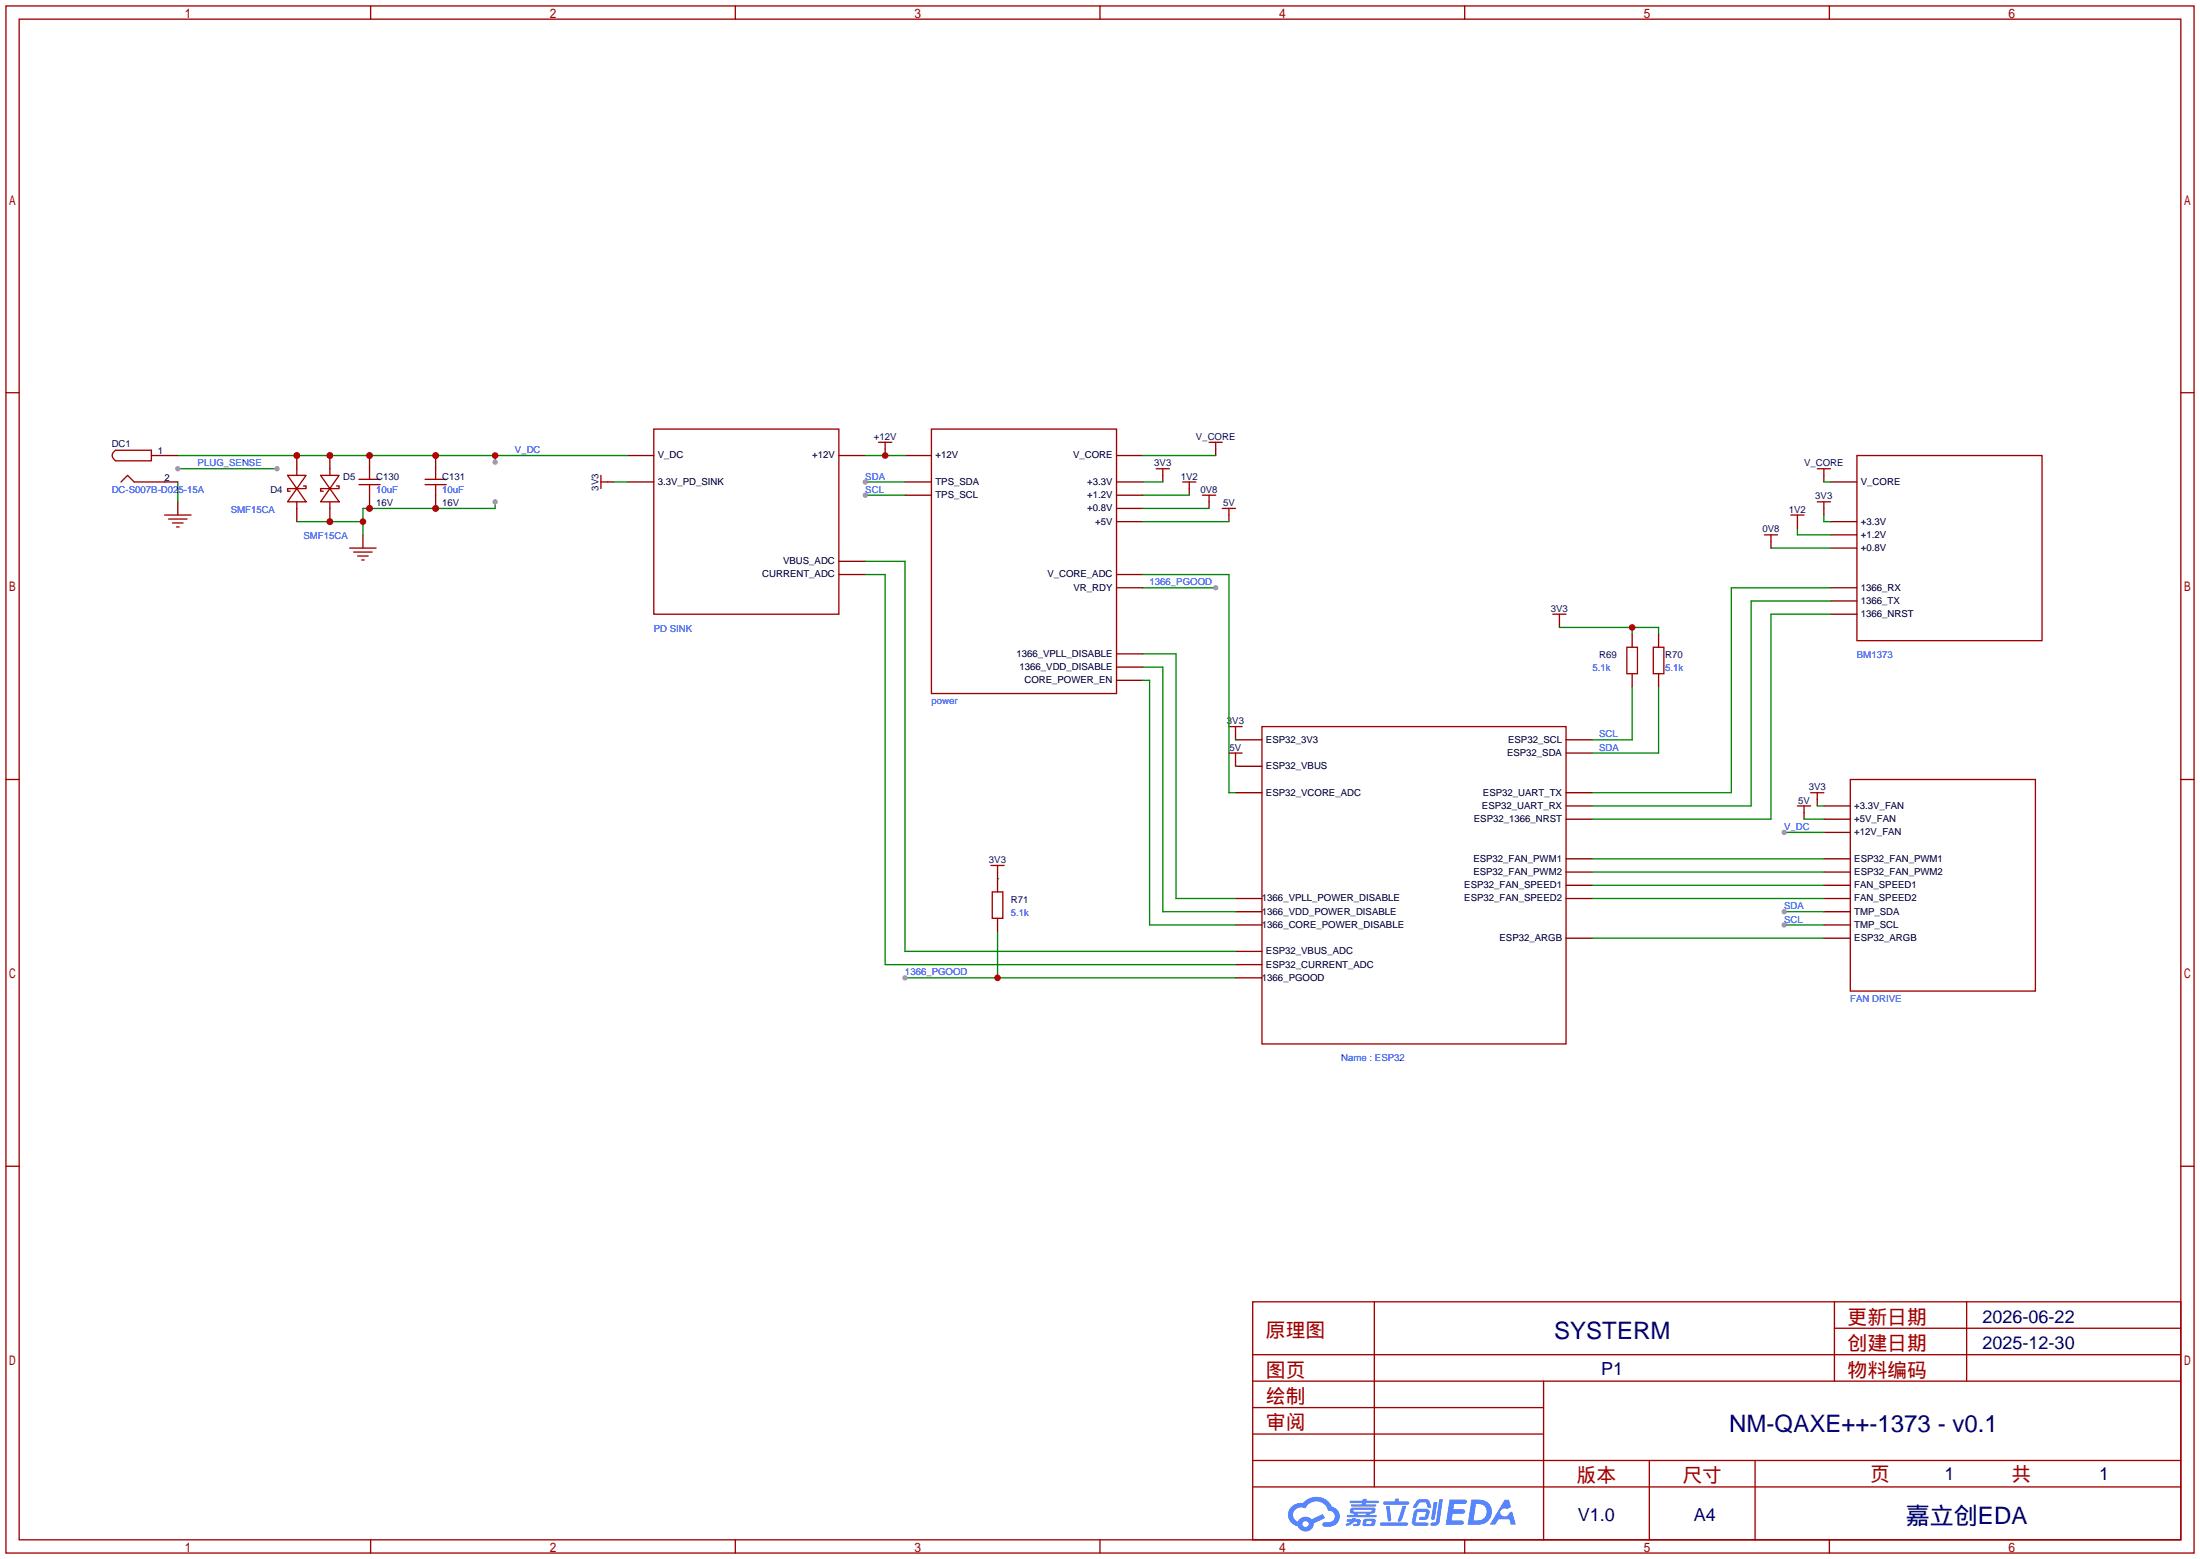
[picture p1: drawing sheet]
<svg xmlns="http://www.w3.org/2000/svg" width="423mm" height="299mm" viewBox="0 0 423 299" stroke-linecap="round" stroke-linejoin="round" font-family="sans-serif">
<g fill="none" stroke="#a10000" stroke-width=".25">
<path d="M1.1 1.1h420.4v297.2h-420.4zM3.7 3.7h415.3v292.1h-415.3zM71.2 1.1v2.6M141.3 1.1v2.6M211.3 1.1v2.6M281.4 1.1v2.6M351.5 1.1v2.6M1.1 75.4h2.6M419 75.4h2.5M1.1 149.7h2.6M419 149.7h2.5M1.1 224h2.6"/>
<path d="M419 224h2.5M240.7 250.1h178.3v45.7h-178.3zM264 250.1v35.5M352.4 250.1v15.2M352.4 255.1h66.6M377.8 250.1v15.2M240.7 270.4h55.8M240.7 265.3h178.3M240.7 275.5h55.8M240.7 260.2h178.3M296.5 265.3v30.5M71.2 295.8v2.5"/>
<path d="M141.3 295.8v2.5M211.3 295.8v2.5M240.7 285.6h178.3M240.7 280.5h178.3M281.4 295.8v2.5M316.9 280.5v15.3M337.2 280.5v15.3M351.5 295.8v2.5"/>
</g>
<g fill="#5487ff">
<path d="M278.5 288h2.1a.97 .97 0 0 1 1.3 .5 .53 .53 0 0 1-.7 .4h-1.8l-.2 1h1.9a.43 .43 0 0 1 .4 .5 .43 .43 0 0 1-.5 .4h-1.9l-.2 1.3h1.7a.45 .45 0 0 1 .6 .1 .45 .45 0 0 1-.2 .6l-3.3 .1z"/>
<path d="M289.1 288.1h.8l.4 1.4-.7 .4a.82 .82 0 0 0-1.2 .1 .82 .82 0 0 0 .1 1.1 .82 .82 0 0 0 1.1 0l.3-.5 .6-.3 .7 2.6h-1l-.2-1.1h-2.1l-.6 1.1h-1.1z"/>
<path d="M275.4 288.5h.8l-.5 3.2a.36 .36 0 0 1-.4 .3 .36 .36 0 0 1-.4-.3z"/>
<path d="M276.5 288h.7l-.6 4.3a1.13 1.13 0 0 1-1.8 .6l.2-.4 .7-.1 .2-.2z"/>
<path d="M272.2 288.3l.6-.3h1a.77 .77 0 0 1 .9 .5l.3 .9-.2 .2h-.5l-.3-.9-.2-.1h-1l-.7 1h-.6l-.1-.2z"/>
<path d="M271.8 290.2l.5-.4h1.7a.66 .66 0 0 1 .6 1l-.1 .4a.81 .81 0 0 1-.9 .8h-.7a.32 .32 0 0 1-.3-.4 .32 .32 0 0 1 .4-.3h.7l.2-.8h-1.6l-.3 1.9 2.1 .1a.32 .32 0 0 1 .3 .3 .32 .32 0 0 1-.3 .3h-2.3l-.5-.3-.1-.5z"/>
<path d="M265.2 292.4h5a.33 .33 0 0 1 .3 .4 .33 .33 0 0 1-.3 .3h-4.9l-.2-.2z"/>
<path d="M269.5 289.3h.7l-.6 2a1.04 1.04 0 0 1-.7 1l-.4-.3z"/>
<path d="M266.3 289.3h.7l.3 2.6a.34 .34 0 0 1-.3 .3 .34 .34 0 0 1-.4-.2z"/>
<path d="M265.8 288.4h2.2l.2-.6h.6l-.1 .6h1.8a.32 .32 0 0 1 .3 .3 .32 .32 0 0 1-.4 .3h-4.5l-.2-.1z"/>
<path d="M258.8 291.8h.9l.1-.2h.7l-.1 .2 .9 .1a.82 .82 0 0 1-.6 1.3h-.8v-.5l.8-.1v-.3h-.5l-.5 .4-1 .5-.2-.5 1-.4h-.8z"/>
<path d="M259.3 288.3h2.5v-.4h.8l-.1 .4h2.2l.2 .2-.2 .2h-2.3v.3h1.8l.2 .2-.2 .2h-4.5l-.2-.2 .1-.2h2l.1-.3h-2.3l-.1-.1z"/>
<path d="M282.7 288l-.8 4.9h1.7a2.47 2.47 0 0 0 2.9-1.7 2.47 2.47 0 0 0-1.4-3zM283.6 288.9a1.61 1.61 0 0 1 2 1.4 1.61 1.61 0 0 1-1.8 1.8h-.7z"/>
<path d="M259.5 289.8a.55 .55 0 0 0-.2 .7 .55 .55 0 0 0 .7 .2l.1 .3h-1.3v.4h5.5l.2-.1-.2-.3h-1.2l.2-.3a.7 .7 0 0 0 .8-.2 .7 .7 0 0 0 0-.9h-4.2zM260.1 290h3.3l.2 .1-.2 .3h-3.3l-.1-.2zM260.8 290.7h1.7l-.2 .3h-1.4z"/>
<path d="M262 291.9a1.05 1.05 0 0 0-.1 1.2 2.91 2.91 0 0 0 2.2-.1 .98 .98 0 0 0 0-1.2l-1.6-.1zM262.6 292.2h.8h.1v.3l-.2 .2h-.8z"/>
<path d="M248.2 289.4a2.23 2.23 0 0 0-.7 2.3 2.23 2.23 0 0 0 1.8 1.5 1.58 1.58 0 0 0 1.8 1 1.58 1.58 0 0 0 1.3-1.6l2.2-1-.5-.8-2.1 1a1.65 1.65 0 0 0-2.7 .5 1.45 1.45 0 0 1-.7-2 1.45 1.45 0 0 1 2-.6l.2 .1a2.3 2.3 0 0 1 2.3-1.4 2.3 2.3 0 0 1 2.1 1.8 1.12 1.12 0 0 1 1.2 1 1.12 1.12 0 0 1-1.1 1.2h-.7a.45 .45 0 0 0-.6 .4 .45 .45 0 0 0 .5 .5 2.21 2.21 0 0 0 2.2-.6 2.21 2.21 0 0 0 .5-2.2 2.13 2.13 0 0 0-1.3-1.1 3.3 3.3 0 0 0-5.6-.7l-1.1 .1zM250.3 292.8a.57 .57 0 0 1 1.1 0 .57 .57 0 0 1-1.1 0z"/>
</g>
<g fill="none" stroke="#a10000" stroke-width=".25">
<path d="M31.6 98.9h5.1M32.4 99.7h3.5M115.4 91.3v2.6M115.4 92.6h1.3M125.6 82.4h35.6v35.6h-35.6zM178.9 82.4h35.6v50.8h-35.6zM222.1 90h2.6M223.4 90v1.3M227.2 92.6h2.5M228.5 92.6v1.3M231 95.1h2.6M232.3 85h2.5"/>
<path d="M232.3 95.1v1.3M233.6 85v1.2M234.8 97.7h2.6M236.1 97.7v1.2M344 98.9h2.6M345.3 98.9v1.3M349.1 90h2.6M349.1 96.4h2.6M350.4 90v1.3M350.4 96.4v1.3M356.7 87.5h35.6v35.6h-35.6zM33.1 100.5h2.1"/>
<path d="M33.9 101.2h.5M298.3 118h2.6M299.6 118v1.3M339 102.7h2.5M340.2 102.7v1.3M242.4 139.6h58.5v60.9h-58.5zM347.9 152.3h2.5M349.1 152.3v1.2M355.5 149.7h35.5v40.7h-35.5z"/>
</g>
<g fill="none" stroke="#870000" stroke-width=".25">
<path d="M34.2 96.4v2.5M116.7 92.6h1.3M120.5 87.5h5.1M120.5 92.6h5.1M161.2 87.5h5M173.9 87.5h5M173.9 92.6h5M173.9 95.1h5M214.5 87.5h5.1M214.5 92.6h5.1M214.5 97.7h5.1M214.5 95.1h5.1"/>
<path d="M223.4 91.3v1.3M228.5 93.9v1.2M232.3 96.4v1.3M233.6 86.2v1.3M236.1 98.9v1.3M350.4 91.3v1.3M350.4 97.7v1.2M351.7 92.6h5M161.2 110.4h5M161.2 107.8h5M214.5 100.2h5.1M214.5 110.4h5.1"/>
<path d="M214.5 112.9h5.1M299.6 119.3v1.2M340.2 104v1.3M345.3 100.2v1.3M351.7 100.2h5M351.7 112.9h5M351.7 115.4h5M351.7 118h5M351.7 105.3h5M351.7 102.7h5M214.5 125.6h5.1M214.5 128.1h5.1"/>
<path d="M214.5 130.7h5.1M237.4 142.1h5M237.4 152.3h5M237.4 147.2h5M300.9 142.1h5M300.9 144.7h5M300.9 154.8h5M300.9 152.3h5M300.9 157.4h5M349.1 153.5v1.3M350.4 154.8h5.1M350.4 157.4h5.1"/>
<path d="M350.4 159.9h5.1M237.4 177.7h5M237.4 172.6h5M237.4 175.1h5M300.9 172.6h5M300.9 170.1h5M300.9 165h5M300.9 167.5h5M350.4 177.7h5.1M350.4 172.6h5.1M350.4 175.1h5.1M350.4 170.1h5.1"/>
<path d="M350.4 165h5.1M350.4 167.5h5.1M237.4 187.8h5M237.4 182.8h5M237.4 185.3h5M300.9 180.2h5M350.4 180.2h5.1"/>
</g>
<g fill="none" stroke="#008700" stroke-width=".25">
<path d="M34.2 92.6v3.8M118 92.6h2.5M166.2 87.5h7.7M219.6 87.5h14M219.6 92.6h3.8M219.6 95.1h8.9M219.6 97.7h12.7M350.4 92.6h1.3M350.4 98.9v1.3h1.3M219.6 100.2h16.5M340.2 105.3h11.5M345.3 101.5v1.2h6.4"/>
<path d="M299.6 120.5h19v1.3M313.6 132v10.1h-7.7M313.6 120.5v1.3M318.6 132v12.7h-12.7M349.1 154.8h1.3"/>
</g>
<circle cx="313.6" cy="120.5" r=".63" fill="#c00"/>
<path d="M34.2 87.5h86.3M95.1 87.5v1.3" fill="none" stroke="#008700" stroke-width=".25"/>
<g fill="#c00">
<circle cx="95.1" cy="87.5" r=".63"/>
<circle cx="83.7" cy="87.5" r=".63"/>
<circle cx="71" cy="87.5" r=".63"/>
<circle cx="63.4" cy="87.5" r=".63"/>
<circle cx="57" cy="87.5" r=".63"/>
</g>
<circle cx="95.1" cy="88.8" r=".51" fill="#999"/>
<path d="M95.1 96.4v1.3h-25.4v5M57 100.2h12.7" fill="none" stroke="#008700" stroke-width=".25"/>
<g fill="#c00">
<circle cx="83.7" cy="97.7" r=".63"/>
<circle cx="71" cy="97.7" r=".63"/>
<circle cx="69.7" cy="100.2" r=".63"/>
<circle cx="63.4" cy="100.2" r=".63"/>
</g>
<circle cx="95.1" cy="96.4" r=".51" fill="#999"/>
<path d="M69.7 102.7v2.6M237.4 140.8v1.3M346.6 156.1v1.3" fill="none" stroke="#870000" stroke-width=".25"/>
<path d="M67.2 105.3h5.1M67.9 106h3.6M68.7 106.8h2M69.5 107.6h.5M236.1 139.6h2.5M237.4 139.6v1.2M345.3 154.8h2.6M346.6 154.8v1.3" fill="none" stroke="#a10000" stroke-width=".25"/>
<path d="M351.7 118h-11.5v39.4h-34.3M351.7 112.9h-19.1v39.4h-26.7M351.7 115.4h-15.3v39.4h-30.5M237.4 142.1h.1M346.6 157.4h3.8M191.6 178.9v8.9M173.9 187.8h63.5" fill="none" stroke="#008700" stroke-width=".25"/>
<circle cx="191.6" cy="187.8" r=".63" fill="#c00"/>
<circle cx="173.9" cy="187.8" r=".51" fill="#999"/>
<path d="M166.2 110.4h3.9v74.9h67.3M166.2 107.8h7.7v75h63.5M219.6 110.4h16.5v41.9h1.3M219.6 125.6h6.3v47h11.5M219.6 128.1h3.8v47h14M219.6 130.7h1.3v47h16.5M342.8 177.7h7.6" fill="none" stroke="#008700" stroke-width=".25"/>
<circle cx="342.8" cy="177.7" r=".51" fill="#999"/>
<path d="M342.8 175.1h7.6" fill="none" stroke="#008700" stroke-width=".25"/>
<circle cx="342.8" cy="175.1" r=".51" fill="#999"/>
<path d="M305.9 167.5h44.5M305.9 165h44.5" fill="none" stroke="#008700" stroke-width=".25"/>
<path d="M81.7 93.1h4" fill="none" stroke="#a10000" stroke-width=".25"/>
<path d="M83.7 95.1v2.6" fill="none" stroke="#870000" stroke-width=".25"/>
<circle cx="83.7" cy="97.7" r=".63" fill="#c00"/>
<path d="M81.7 92.1h4M83.7 90v2.1" fill="none" stroke="#a10000" stroke-width=".25"/>
<path d="M83.7 87.5v2.5" fill="none" stroke="#870000" stroke-width=".25"/>
<circle cx="83.7" cy="87.5" r=".63" fill="#c00"/>
<path d="M69 93.1h4M83.7 93.1v2" fill="none" stroke="#a10000" stroke-width=".25"/>
<path d="M71 95.1v2.6" fill="none" stroke="#870000" stroke-width=".25"/>
<circle cx="71" cy="97.7" r=".63" fill="#c00"/>
<path d="M69 92.1h4M71 90v2.1" fill="none" stroke="#a10000" stroke-width=".25"/>
<path d="M71 87.5v2.5" fill="none" stroke="#870000" stroke-width=".25"/>
<circle cx="71" cy="87.5" r=".63" fill="#c00"/>
<path d="M71 93.1v2" fill="none" stroke="#a10000" stroke-width=".25"/>
<path d="M34.2 90h19" fill="none" stroke="#008700" stroke-width=".25"/>
<g fill="#999">
<circle cx="53.2" cy="90" r=".51"/>
<circle cx="34.2" cy="90" r=".51"/>
</g>
<path d="M57 87.5v2.5M57 97.7v2.5M191.6 167.5v1.3" fill="none" stroke="#870000" stroke-width=".25"/>
<path d="M55.2 91.3h3.6l-1.8 2.6zM57 93.9l1.8 2.5h-3.6zM57 90v1.3M57 96.4v1.3M58.3 93.3h.5v.6h-3.6v.5h.6M190.4 166.2h2.5M191.6 166.2v1.3" fill="none" stroke="#a10000" stroke-width=".25"/>
<path d="M191.6 168.8h.1" fill="none" stroke="#008700" stroke-width=".25"/>
<circle cx="57" cy="87.5" r=".63" fill="#c00"/>
<path d="M61.6 91.3h3.6l-1.8 2.6zM63.4 93.9l1.8 2.5h-3.6zM63.4 90v1.3M63.4 96.4v1.3M64.6 93.3h.6v.6h-3.6v.5h.5" fill="none" stroke="#a10000" stroke-width=".25"/>
<path d="M63.4 97.7v2.5" fill="none" stroke="#870000" stroke-width=".25"/>
<circle cx="63.4" cy="100.2" r=".63" fill="#c00"/>
<path d="M63.4 87.5v2.5" fill="none" stroke="#870000" stroke-width=".25"/>
<circle cx="63.4" cy="87.5" r=".63" fill="#c00"/>
<path d="M219.6 112.9h14M305.9 170.1h44.5M305.9 172.6h44.5M305.9 180.2h44.5" fill="none" stroke="#008700" stroke-width=".25"/>
<circle cx="233.6" cy="112.9" r=".51" fill="#999"/>
<path d="M166.2 92.6h7.7" fill="none" stroke="#008700" stroke-width=".25"/>
<circle cx="166.2" cy="92.6" r=".51" fill="#999"/>
<path d="M166.2 95.1h7.7" fill="none" stroke="#008700" stroke-width=".25"/>
<circle cx="166.2" cy="95.1" r=".51" fill="#999"/>
<path d="M170.1 86.2v1.3M313.6 121.8v2.5M313.6 129.4v2.6M318.6 121.8v2.5M318.6 129.4v2.6M237.4 145.9v1.3M191.6 168.8v2.5M191.6 176.4v2.5" fill="none" stroke="#870000" stroke-width=".25"/>
<path d="M312.5 124.3h2.1v5.1h-2.1zM317.6 124.3h2.1v5.1h-2.1zM236.1 144.7h2.5M237.4 144.7v1.2M190.6 171.3h2.1v5.1h-2.1z" fill="none" stroke="#a10000" stroke-width=".25"/>
<path d="M237.4 147.2h.1" fill="none" stroke="#008700" stroke-width=".25"/>
<circle cx="170.1" cy="87.5" r=".63" fill="#c00"/>
<path d="M21.7 87l.5-.5h6.9v2l-7-.1a1.11 1.11 0 0 1-.4-1.4zM23.2 92.6l1.3-1.3 1.3 1.3h5.8M168.8 85h2.5M170.1 85v1.2" fill="none" stroke="#a10000" stroke-width=".25"/>
<path d="M29.1 87.5h5.1M31.6 92.6h2.6" fill="none" stroke="#870000" stroke-width=".25"/>
<path d="M342.8 159.9h7.6" fill="none" stroke="#008700" stroke-width=".25"/>
<circle cx="342.8" cy="159.9" r=".51" fill="#999"/>
<g font-size="4.6" fill="#000080">
<text x="298.6" y="257.2">SYSTERM</text>
<text x="332.2" y="275">NM-QAXE++-1373 - v0.1</text>
<text x="366.2" y="292.8">嘉立创EDA</text>
</g>
<g font-size="3.8" fill="#a00000">
<text x="243.2" y="256.8">原理图</text>
<text x="355" y="254.3">更新日期</text>
<text x="355" y="259.3">创建日期</text>
<text x="243.2" y="269.5">绘制</text>
<text x="243.2" y="264.4">图页</text>
<text x="355" y="264.4">物料编码</text>
<text x="243.2" y="274.6">审阅</text>
<text x="302.9" y="284.7">版本</text>
<text x="323.2" y="284.7">尺寸</text>
<text x="359.3" y="284.5">页</text>
<text x="386.5" y="284.5">共</text>
</g>
<g font-size="3.5" fill="#000080">
<text x="380.9" y="254">2026-06-22</text>
<text x="380.9" y="259.1">2025-12-30</text>
<text x="307.6" y="264.2">P1</text>
<text x="373.6" y="284.3">1</text>
<text x="403.3" y="284.3">1</text>
<text x="303.1" y="292.1">V1.0</text>
<text x="325.4" y="292.1">A4</text>
</g>
<g font-size="1.8" fill="#000080">
<text x="21.5" y="85.8">DC1</text>
<text x="167.9" y="84.5">+12V</text>
<text x="221.7" y="89.6">3V3</text>
<text x="229.8" y="84.5">V_CORE</text>
<text x="346.6" y="89.6">V_CORE</text>
<text x="51.9" y="94.7">D4</text>
<text x="65.9" y="92.1">D5</text>
<text x="72.3" y="92.1">C130</text>
<text x="85" y="92.1">C131</text>
<text x="115" y="94.2" transform="rotate(-90 115 94.2)">3V3</text>
<text x="226.8" y="92.1">1V2</text>
<text x="230.6" y="94.7">0V8</text>
<text x="348.7" y="95.9">3V3</text>
<text x="72.3" y="97.2">16V</text>
<text x="85" y="97.2">16V</text>
<text x="235" y="97.2">5V</text>
<text x="343.7" y="98.5">1V2</text>
<text x="338.6" y="102.3">0V8</text>
<text x="297.9" y="117.5">3V3</text>
<text x="307.2" y="126.4">R69</text>
<text x="319.9" y="126.4">R70</text>
<text x="235.7" y="139.1">3V3</text>
<text x="236.2" y="144.2">5V</text>
<text x="345.5" y="154.4">5V</text>
<text x="347.5" y="151.8">3V3</text>
<text x="190" y="165.8">3V3</text>
<text x="194.2" y="173.4">R71</text>
</g>
<g font-size="1.8">
<text x="30.4" y="87.3">1</text>
<text x="126.4" y="88.1">V_DC</text>
<text x="156" y="88.1">+12V</text>
<text x="179.7" y="88.1">+12V</text>
<text x="206.1" y="88.1">V_CORE</text>
<text x="31.6" y="92.4">2</text>
<text x="126.4" y="93.1">3.3V_PD_SINK</text>
<text x="179.7" y="93.1">TPS_SDA</text>
<text x="179.7" y="95.7">TPS_SCL</text>
<text x="208.9" y="93.1">+3.3V</text>
<text x="208.9" y="95.7">+1.2V</text>
<text x="357.5" y="93.1">V_CORE</text>
<text x="208.9" y="98.2">+0.8V</text>
<text x="210.4" y="100.8">+5V</text>
<text x="357.5" y="100.8">+3.3V</text>
<text x="357.5" y="105.8">+0.8V</text>
<text x="357.5" y="103.3">+1.2V</text>
<text x="146.4" y="110.9">CURRENT_ADC</text>
<text x="150.4" y="108.4">VBUS_ADC</text>
<text x="201.2" y="110.9">V_CORE_ADC</text>
<text x="206.2" y="113.5">VR_RDY</text>
<text x="357.5" y="113.5">1366_RX</text>
<text x="357.5" y="116">1366_TX</text>
<text x="357.5" y="118.5">1366_NRST</text>
<text x="195.3" y="126.2">1366_VPLL_DISABLE</text>
<text x="195.9" y="128.7">1366_VDD_DISABLE</text>
<text x="196.8" y="131.2">CORE_POWER_EN</text>
<text x="243.2" y="142.7">ESP32_3V3</text>
<text x="289.7" y="142.7">ESP32_SCL</text>
<text x="243.2" y="147.7">ESP32_VBUS</text>
<text x="289.5" y="145.2">ESP32_SDA</text>
<text x="243.2" y="152.8">ESP32_VCORE_ADC</text>
<text x="284.7" y="155.4">ESP32_UART_RX</text>
<text x="284.9" y="152.8">ESP32_UART_TX</text>
<text x="356.2" y="155.4">+3.3V_FAN</text>
<text x="283.2" y="157.9">ESP32_1366_NRST</text>
<text x="356.2" y="157.9">+5V_FAN</text>
<text x="356.2" y="160.4">+12V_FAN</text>
<text x="283.1" y="165.5">ESP32_FAN_PWM1</text>
<text x="356.2" y="165.5">ESP32_FAN_PWM1</text>
<text x="242.4" y="173.1">1366_VPLL_POWER_DISABLE</text>
<text x="281.3" y="170.6">ESP32_FAN_SPEED1</text>
<text x="281.3" y="173.1">ESP32_FAN_SPEED2</text>
<text x="283.1" y="168.1">ESP32_FAN_PWM2</text>
<text x="356.2" y="168.1">ESP32_FAN_PWM2</text>
<text x="356.2" y="173.1">FAN_SPEED2</text>
<text x="356.2" y="170.6">FAN_SPEED1</text>
<text x="242.4" y="178.2">1366_CORE_POWER_DISABLE</text>
<text x="242.4" y="175.7">1366_VDD_POWER_DISABLE</text>
<text x="356.2" y="175.7">TMP_SDA</text>
<text x="356.2" y="178.2">TMP_SCL</text>
<text x="243.2" y="183.3">ESP32_VBUS_ADC</text>
<text x="243.2" y="185.8">ESP32_CURRENT_ADC</text>
<text x="288.1" y="180.8">ESP32_ARGB</text>
<text x="356.2" y="180.8">ESP32_ARGB</text>
<text x="242.4" y="188.4">1366_PGOOD</text>
</g>
<g font-size="1.8" fill="#00f">
<text x="38" y="89.6">PLUG_SENSE</text>
<text x="98.9" y="87">V_DC</text>
<text x="21.5" y="94.7">DC-S007B-D025-15A</text>
<text x="72.3" y="94.7">10uF</text>
<text x="85" y="94.7">10uF</text>
<text x="166.2" y="92.1">SDA</text>
<text x="166.2" y="94.7">SCL</text>
<text x="44.3" y="98.5">SMF15CA</text>
<text x="58.3" y="103.6">SMF15CA</text>
<text x="220.9" y="112.4">1366_PGOOD</text>
<text x="125.6" y="121.3">PD SINK</text>
<text x="305.9" y="129">5.1k</text>
<text x="319.9" y="129">5.1k</text>
<text x="356.7" y="126.4">BM1373</text>
<text x="178.9" y="135.3">power</text>
<text x="307.2" y="141.7">SCL</text>
<text x="307.2" y="144.2">SDA</text>
<text x="342.8" y="159.4">V_DC</text>
<text x="194.2" y="175.9">5.1k</text>
<text x="342.8" y="177.2">SCL</text>
<text x="342.8" y="174.7">SDA</text>
<text x="173.9" y="187.4">1366_PGOOD</text>
<text x="355.5" y="192.5">FAN DRIVE</text>
<text x="257.7" y="203.9">Name : ESP32</text>
</g>
</svg>
